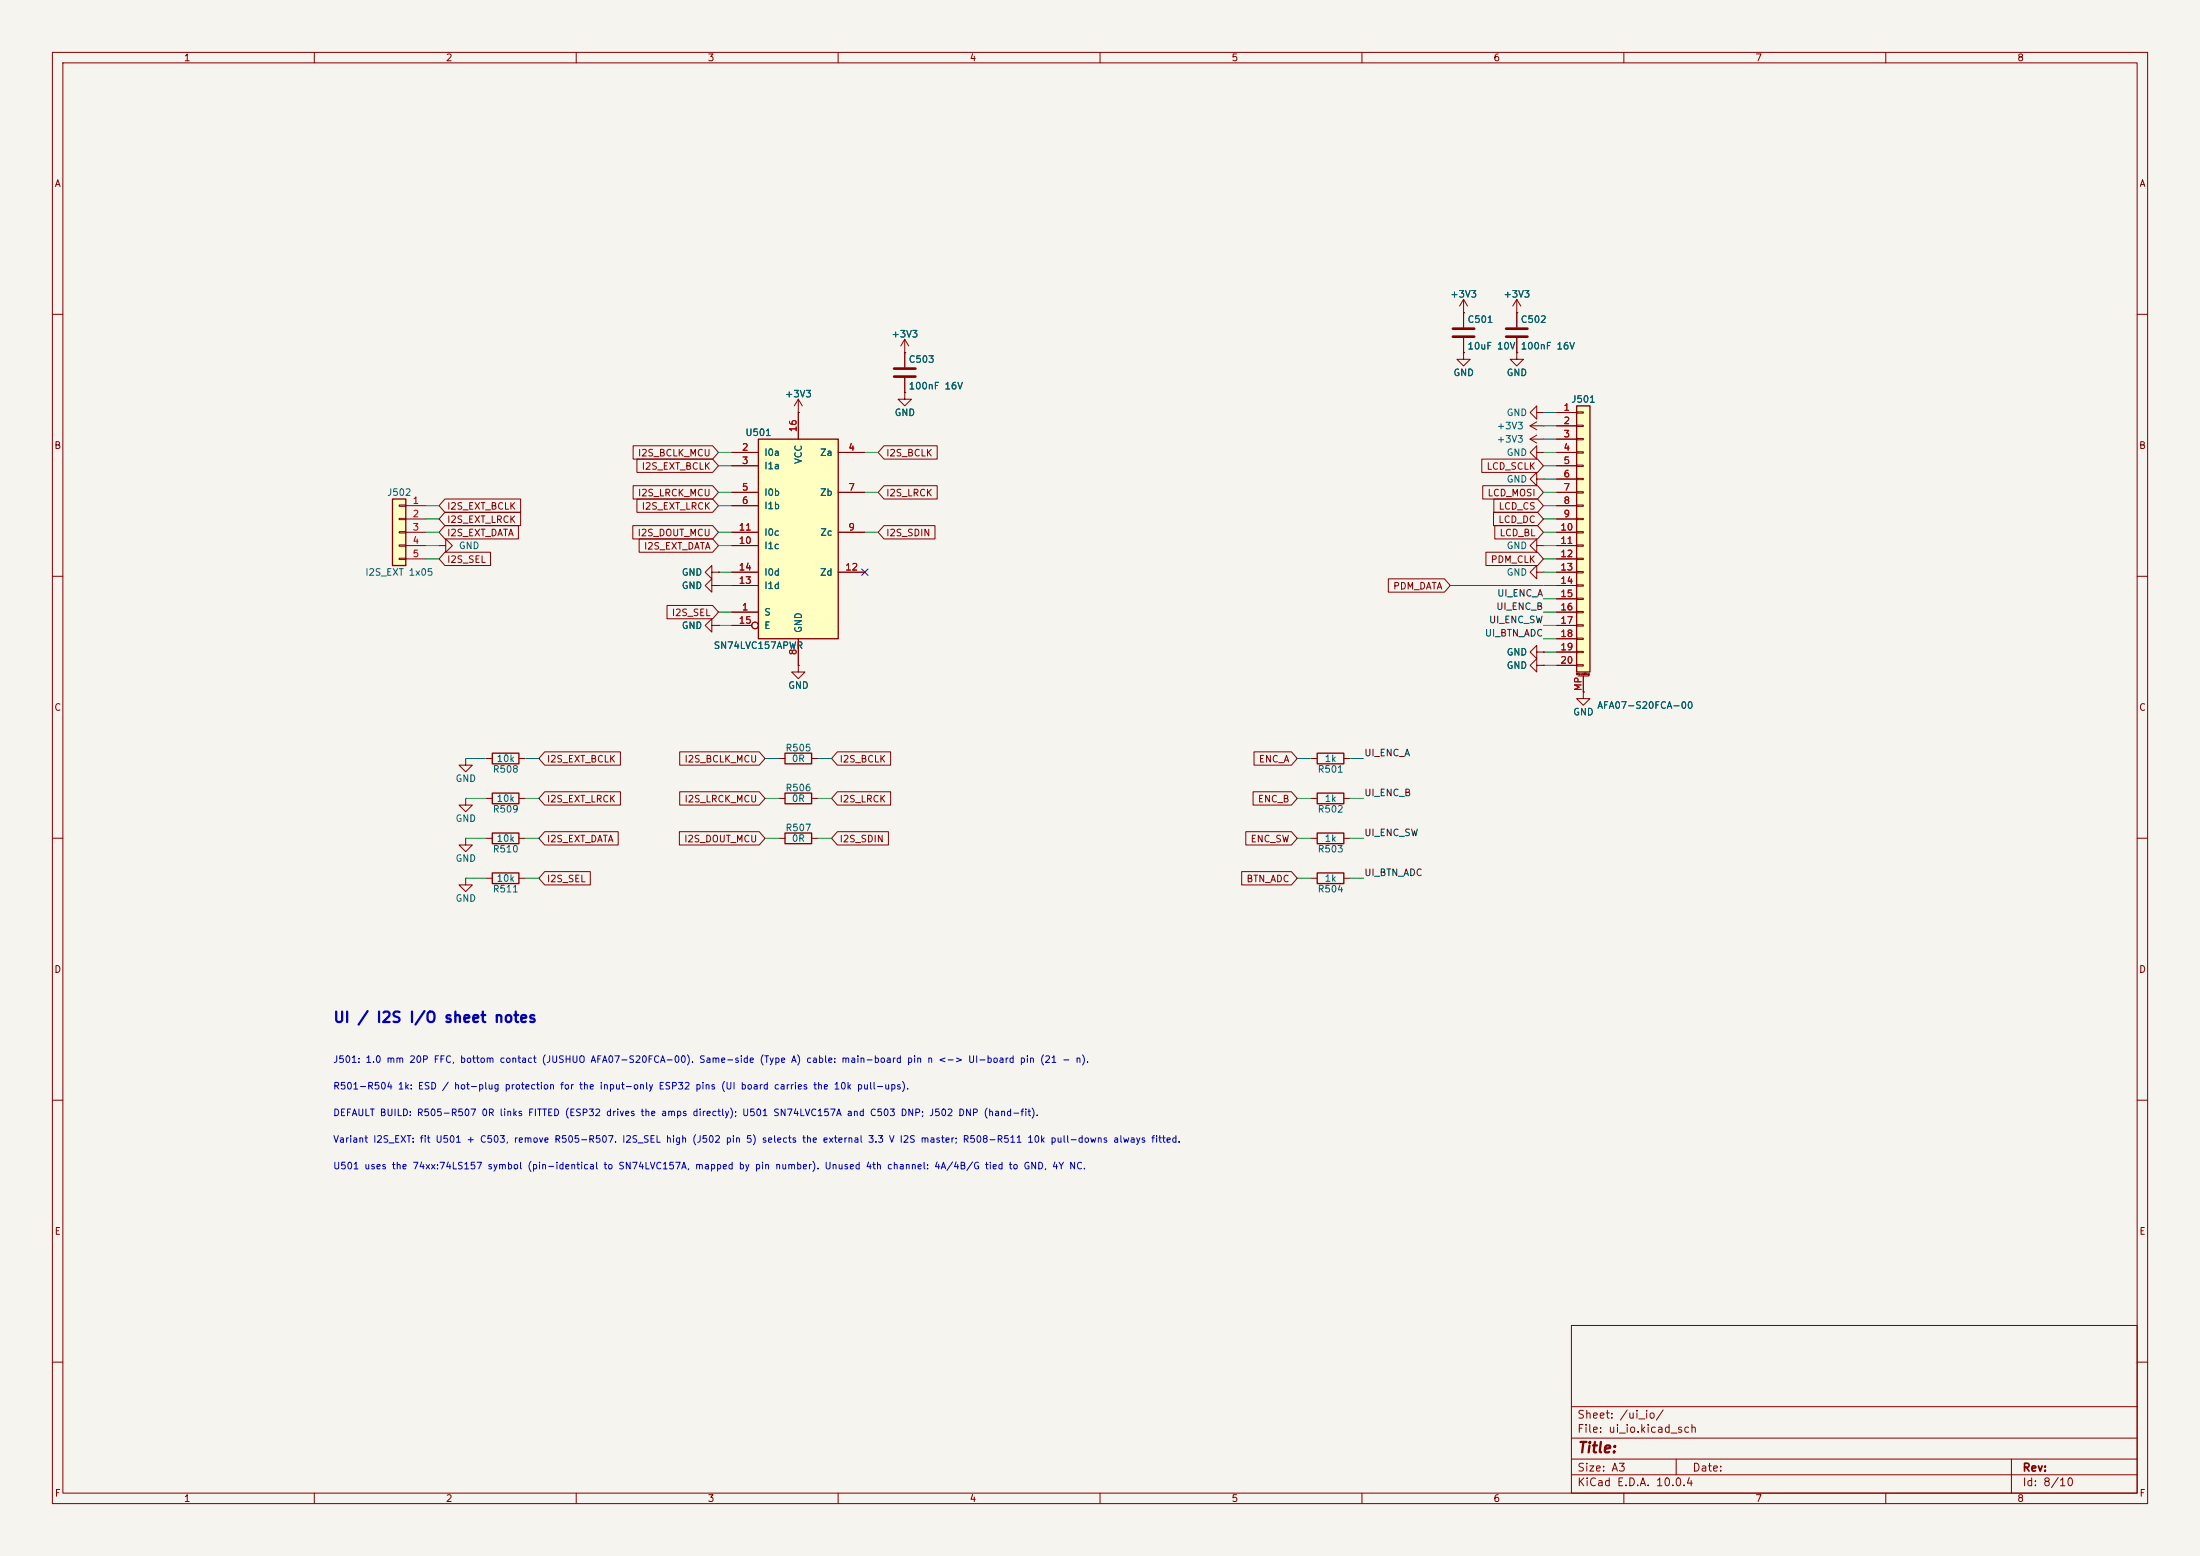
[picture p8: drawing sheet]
<svg xmlns="http://www.w3.org/2000/svg" width="420mm" height="297mm" viewBox="0 0 420 297" stroke-linecap="round" stroke-linejoin="round" font-family="sans-serif">
<path d="M0 0h420v297h-420z" fill="#f5f4ef" stroke="#f5f4ef" stroke-width=".19"/>
<g fill="none" stroke="#840000" stroke-width=".19">
<path d="M10 10h400v277h-400zM12 12h396v273h-396zM60 10v2M110 10v2M160 10v2M210 10v2M260 10v2M310 10v2M360 10v2M10 60h2M408 60h2M10 110h2"/>
<path d="M135.9 111.8v-1.3l-1.3 1.3 1.3 1.2v-1.2h1.3M135.9 109.2v-1.2l-1.3 1.2 1.3 1.3v-1.3h1.3M137.2 111.8h.1M137.2 109.2h.1M293.4 104.1v-1.2l-1.3 1.2 1.3 1.3v-1.3h1.2M293.4 109.2v-1.2l-1.3 1.2 1.3 1.3v-1.3h1.2M294.6 104.1h.1M294.6 109.2h.1M408 110h2M10 160h2M88.9 144.8v1.3h1.3l-1.3 1.2-1.3-1.2h1.3M88.9 144.8h.1"/>
<path d="M92.7 152.4h1.3M92.7 144.8h1.3M99.1 152.4h1.2M99.1 144.8h1.2M250.2 152.4h1.3M256.5 152.4h1.3M408 160h2M88.9 167.6v1.3h1.3l-1.3 1.3-1.3-1.3h1.3M88.9 167.6h.1M88.9 160v1.3h1.3l-1.3 1.3-1.3-1.3h1.3M88.9 160h.1M92.7 167.6h1.3"/>
<path d="M92.7 160h1.3M99.1 167.6h1.2M99.1 160h1.2M10 210h2M408 210h2M300 253h108v32h-108zM10 260h2M300 278.5h108M300 274.5h108M300 268.5h108M320 278.5v3M384 278.5v6.5"/>
<path d="M408 260h2M60 285v2M110 285v2M160 285v2M210 285v2M260 285v2M300 281.5h108M310 285v2M360 285v2"/>
</g>
<path d="M94 151.4h5.1v2h-5.1zM94 159h5.1v2h-5.1zM94 143.8h5.1v2h-5.1zM251.5 151.4h5v2h-5zM94 166.6h5.1v2.1h-5.1z" fill="none" stroke="#840000" stroke-width=".25"/>
<path d="M301 77.5h2.5v50.8h-2.5z" fill="#ffffc2"/>
<path d="M301 77.5h2.5v50.8h-2.5z" fill="none" stroke="#840000" stroke-width=".25"/>
<g fill="none" stroke="#840000" stroke-width=".19">
<path d="M297.2 78.7h3.8M301 78.6h1.3v.3h-1.3zM297.2 81.3h3.8M297.2 83.8h3.8M297.2 86.4h3.8M297.2 88.9h3.8M297.2 91.4h3.8M297.2 94h3.8M297.2 96.5h3.8M297.2 99.1h3.8M301 81.2h1.3v.2h-1.3zM301 83.7h1.3v.2h-1.3z"/>
<path d="M301 86.2h1.3v.3h-1.3zM301 88.8h1.3v.2h-1.3zM301 91.3h1.3v.3h-1.3zM301 93.9h1.3v.2h-1.3zM301 96.4h1.3v.2h-1.3zM301 98.9h1.3v.3h-1.3zM135.9 119.4v-1.3l-1.3 1.3 1.3 1.3v-1.3h1.3M137.2 119.4h.1M297.2 101.6h3.8M297.2 104.1h3.8M297.2 106.7h3.8M297.2 109.2h3.8"/>
<path d="M297.2 111.8h3.8M297.2 114.3h3.8M297.2 116.8h3.8M297.2 119.4h3.8M301 101.5h1.3v.2h-1.3zM301 104h1.3v.3h-1.3zM301 106.6h1.3v.2h-1.3zM301 109.1h1.3v.2h-1.3zM301 111.6h1.3v.3h-1.3zM301 114.2h1.3v.2h-1.3zM301 116.7h1.3v.3h-1.3zM301 119.3h1.3v.2h-1.3z"/>
<path d="M297.2 121.9h3.8M297.2 124.5h3.8M297.2 127h3.8M301 121.8h1.3v.2h-1.3zM301 124.3h1.3v.3h-1.3zM301 126.9h1.3v.2h-1.3zM301.2 129h2.1M302.3 132.1v1.3h1.2l-1.2 1.2-1.3-1.2h1.3M302.3 132.1h.1M302.3 129v3.1"/>
</g>
<path d="M74.9 95.3h2.6v12.7h-2.6z" fill="#ffffc2"/>
<path d="M74.9 95.3h2.6v12.7h-2.6z" fill="none" stroke="#840000" stroke-width=".25"/>
<g fill="none" stroke="#840000" stroke-width=".19">
<path d="M152.4 78.7h.1M152.4 76.2l-.8 1.3M152.4 76.2l.8 1.3M152.4 76.2v2.5M76.2 96.4h1.3v.2h-1.3zM76.2 98.9h1.3v.3h-1.3zM77.5 96.5h3.8M77.5 99.1h3.8M76.2 101.5h1.3v.2h-1.3zM76.2 104h1.3v.3h-1.3zM76.2 106.6h1.3v.2h-1.3zM77.5 101.6h3.8"/>
<path d="M77.5 104.1h3.8M77.5 106.7h3.8M83.8 104.1h1.3v-1.2l1.3 1.2-1.3 1.3v-1.3M83.8 104.1h.1"/>
</g>
<path d="M144.8 83.8h15.2v38.1h-15.2z" fill="#ffffc2"/>
<path d="M144.8 83.8h15.2v38.1h-15.2zM149.9 159h5v2h-5zM149.9 151.4h5v2h-5zM149.9 143.8h5v2h-5zM251.5 159h5v2h-5zM251.5 143.8h5v2h-5zM251.5 166.6h5v2.1h-5z" fill="none" stroke="#840000" stroke-width=".25"/>
<g fill="none" stroke="#840000" stroke-width=".19">
<path d="M279.4 59.7h.1M279.4 57.2l-.8 1.2M279.4 57.2l.8 1.2M279.4 57.2v5.3M289.6 59.7h.1M289.6 57.2v5.3M289.6 57.2l-.8 1.2M289.6 57.2l.7 1.2M152.4 78.7h.1M152.4 78.7v5.1M172.7 74.9v1.3h1.3l-1.3 1.3-1.3-1.3h1.3M172.7 74.9h.1"/>
<path d="M172.7 67.3h.1M172.7 64.8l-.7 1.2M172.7 64.8l.8 1.2M172.7 64.8v5.3M172.7 72.1v2.8M279.4 67.3v1.3h1.3l-1.3 1.3-1.3-1.3h1.3M279.4 67.3h.1M279.4 64.5v2.8M289.6 67.3v1.3h1.2l-1.2 1.3-1.3-1.3h1.3M289.6 67.3h.1M289.6 64.5v2.8M293.4 78.7v-1.2l-1.3 1.2 1.3 1.3v-1.3h1.2"/>
<path d="M294.6 78.7h.1M297.2 78.7h3.8M84.9 97.8h14.5v2.5h-14.5l-1.1-1.2zM84.9 95.2h14.5v2.6h-14.5l-1.1-1.3zM120.9 85.1h15.1l1.2 1.3-1.2 1.2h-15.1zM120.9 92.7h15.1l1.2 1.3-1.2 1.3h-15.1zM121.6 95.2h14.4l1.2 1.3-1.2 1.3h-14.4zM121.6 87.6h14.4l1.2 1.3-1.2 1.3h-14.4zM139.7 86.4h5.1M139.7 88.9h5.1M139.7 94h5.1M139.7 96.5h5.1"/>
<path d="M160 86.4h5.1M160 94h5.1M168.8 85.1h10.1v2.5h-10.1l-1.2-1.2zM168.8 92.7h10.1v2.6h-10.1l-1.2-1.3zM282.9 87.6h10.6l1.1 1.3-1.1 1.3h-10.6zM283.1 92.7h10.4l1.1 1.3-1.1 1.3h-10.4zM285.1 97.8h8.4l1.1 1.3-1.1 1.2h-8.4zM285.2 95.2h8.3l1.1 1.3-1.1 1.3h-8.3zM292.1 81.3l1.3 .7M292.1 81.3h2.5M292.1 83.8l1.3 .8M292.1 83.8h2.5"/>
<path d="M293.4 91.4v-1.2l-1.3 1.2 1.3 1.3v-1.3h1.2M293.4 86.4v-1.3l-1.3 1.3 1.3 1.2v-1.2h1.2M293.4 80.5l-1.3 .8M293.4 83.1l-1.3 .7M294.6 81.3h.1M294.6 83.8h.1M294.6 91.4h.1M294.6 86.4h.1M297.2 86.4h3.8M297.2 88.9h3.8M297.2 94h3.8M297.2 96.5h3.8"/>
<path d="M297.2 81.3h3.8M297.2 83.8h3.8M297.2 91.4h3.8M297.2 99.1h3.8M84.9 105.4h8.7v2.6h-8.7l-1.1-1.3zM84.9 100.3h14.1v2.6h-14.1l-1.1-1.3zM120.8 100.3h15.2l1.2 1.3-1.2 1.3h-15.2zM122 102.9h14l1.2 1.2-1.2 1.3h-14zM127.3 115.6h8.7l1.2 1.2-1.2 1.3h-8.7zM137.2 119.4h.1M137.2 109.2h.1M137.2 111.8h.1"/>
<path d="M139.7 116.8h5.1M139.7 101.6h5.1M139.7 104.1h5.1M139.7 109.2h5.1M139.7 111.8h5.1M139.7 119.4h3.8M160 101.6h5.1M160 109.2h5.1M168.8 100.3h9.7v2.6h-9.7l-1.2-1.3zM265 110.5h10.7l1.2 1.3-1.2 1.2h-10.7zM283.7 105.4h9.8l1.1 1.3-1.1 1.3h-9.8zM285.4 100.3h8.1l1.1 1.3-1.1 1.3h-8.1z"/>
<path d="M297.2 116.8h3.8M297.2 101.6h3.8M297.2 104.1h3.8M297.2 109.2h3.8M297.2 111.8h3.8M297.2 119.4h3.8M297.2 106.7h3.8M297.2 114.3h3.8M152.4 127v1.3h1.3l-1.3 1.2-1.3-1.2h1.3M152.4 127h.1M152.4 121.9v5.1M293.4 124.5v-1.3l-1.3 1.3 1.3 1.2v-1.2h1.2"/>
<path d="M293.4 127v-1.3l-1.3 1.3 1.3 1.3v-1.3h1.2M294.6 124.5h.1M294.6 127h.1M297.2 121.9h3.8M297.2 124.5h3.8M297.2 127h3.8M302.3 132.1h.1M302.3 129v3.1M88.9 152.4v1.3h1.3l-1.3 1.2-1.3-1.2h1.3M88.9 152.4h.1M104 158.7h14v2.6h-14l-1.1-1.3zM104 151.1h14.4v2.6h-14.4l-1.1-1.3z"/>
<path d="M104 143.5h14.4v2.6h-14.4l-1.1-1.3zM129.7 158.7h15.2l1.1 1.3-1.1 1.3h-15.2zM129.8 143.5h15.1l1.1 1.3-1.1 1.3h-15.1zM129.8 151.1h15.1l1.1 1.3-1.1 1.3h-15.1zM148.6 152.4h1.3M148.6 144.8h1.3M154.9 152.4h1.3M154.9 144.8h1.3M159.9 143.5h10.1v2.6h-10.1l-1.2-1.3zM159.9 151.1h10.1v2.6h-10.1l-1.2-1.3zM159.9 158.7h9.7v2.6h-9.7l-1.2-1.3zM237.8 158.7h8.7l1.1 1.3-1.1 1.3h-8.7z"/>
<path d="M239.2 151.1h7.3l1.1 1.3-1.1 1.3h-7.3zM239.4 143.5h7.1l1.1 1.3-1.1 1.3h-7.1zM250.2 144.8h1.3M256.5 144.8h1.3M104 166.4h8.7v2.5h-8.7l-1.1-1.3zM148.6 160h1.3M154.9 160h1.3M237 166.4h9.5l1.1 1.2-1.1 1.3h-9.5zM250.2 160h1.3M250.2 167.6h1.3M256.5 160h1.3M256.5 167.6h1.3"/>
<circle cx="144.1" cy="119.4" r=".63"/>
</g>
<path d="M170.7 70.4h4.1M170.7 71.9h4.1M277.4 62.7h4M277.4 64.3h4M287.5 62.7h4.1M287.5 64.3h4.1" fill="none" stroke="#840000" stroke-width=".51"/>
<g fill="none" stroke="#009600" stroke-width=".19">
<path d="M294.6 78.7h2.6M81.3 96.5h2.5M81.3 99.1h2.5M137.2 86.4h2.5M137.2 94h2.5M137.2 88.9h2.5M137.2 96.5h2.5M165.1 86.4h2.5M165.1 94h2.5M294.6 86.4h2.6M294.6 94h2.6M294.6 88.9h2.6"/>
<path d="M294.6 83.8h2.6M294.6 81.3h2.6M294.6 96.5h2.6M294.6 99.1h2.6M294.6 91.4h2.6M81.3 106.7h2.5M81.3 101.6h2.5M81.3 104.1h2.5M137.2 101.6h2.5M137.2 104.1h2.5M137.2 119.4h2.5M137.2 116.8h2.5"/>
<path d="M137.2 111.8h2.5M137.2 109.2h2.5M165.1 101.6h2.5M276.9 111.8h20.3M294.6 106.7h2.6M294.6 101.6h2.6M294.6 104.1h2.6M294.6 119.4h2.6M294.6 116.8h2.6M294.6 114.3h2.6M294.6 109.2h2.6M294.6 127h2.6"/>
<path d="M294.6 124.5h2.6M294.6 121.9h2.6M88.9 152.4h3.8M88.9 144.8h3.8M100.3 152.4h2.6M100.3 144.8h2.6M146 152.4h2.6M146 144.8h2.6M156.2 152.4h2.5M156.2 144.8h2.5M247.6 152.4h2.6M247.6 144.8h2.6"/>
<path d="M257.8 152.4h2.5M257.8 144.8h2.5M88.9 167.6h3.8M88.9 160h3.8M100.3 167.6h2.6M100.3 160h2.6M146 160h2.6M156.2 160h2.5M247.6 167.6h2.6M247.6 160h2.6M257.8 167.6h2.5M257.8 160h2.5"/>
</g>
<path d="M164.5 108.6l1.2 1.2M165.7 108.6l-1.2 1.2" fill="none" stroke="#000084" stroke-width=".19"/>
<text font-size="2" fill="#0000c2" x="63.5" y="195.7">UI / I2S I/O sheet notes</text>
<text font-size="2" fill="#840000" x="301" y="277.8">Title:</text>
<g font-size="1.5" fill="#840000">
<text x="301" y="273.8">File: ui_io.kicad_sch</text>
<text x="301" y="271.1">Sheet: /ui_io/</text>
<text x="301" y="281.2">Size: A3</text>
<text x="323" y="281.2">Date:</text>
<text x="386" y="281.2">Rev:</text>
<text x="301" y="284">KiCad E.D.A. 10.0.4</text>
<text x="386" y="284">Id: 8/10</text>
</g>
<g font-size="1.3" fill="#840000">
<text x="35" y="12">1</text>
<text x="85" y="12">2</text>
<text x="135" y="12">3</text>
<text x="185" y="12">4</text>
<text x="235" y="12">5</text>
<text x="285" y="12">6</text>
<text x="335" y="12">7</text>
<text x="385" y="12">8</text>
<text x="10.3" y="36">A</text>
<text x="408.3" y="36">A</text>
<text x="10.3" y="86">B</text>
<text x="121.7" y="87.4">I2S_BCLK_MCU</text>
<text x="122.4" y="90">I2S_EXT_BCLK</text>
<text x="169.1" y="87.4">I2S_BCLK</text>
<text x="283.7" y="90">LCD_SCLK</text>
<text x="408.2" y="86">B</text>
<text x="121.7" y="95">I2S_LRCK_MCU</text>
<text x="169.1" y="95">I2S_LRCK</text>
<text x="283.9" y="95">LCD_MOSI</text>
<text x="85.2" y="100.1">I2S_EXT_LRCK</text>
<text x="85.2" y="97.6">I2S_EXT_BCLK</text>
<text x="122.4" y="97.6">I2S_EXT_LRCK</text>
<text x="285.9" y="100.1">LCD_DC</text>
<text x="286" y="97.6">LCD_CS</text>
<text x="85.2" y="107.7">I2S_SEL</text>
<text x="85.2" y="102.7">I2S_EXT_DATA</text>
<text x="121.6" y="102.7">I2S_DOUT_MCU</text>
<text x="122.8" y="105.2">I2S_EXT_DATA</text>
<text x="169.1" y="102.7">I2S_SDIN</text>
<text x="284.5" y="107.7">PDM_CLK</text>
<text x="286.2" y="102.7">LCD_BL</text>
<text x="265.9" y="112.8">PDM_DATA</text>
<text x="128.2" y="117.9">I2S_SEL</text>
<text x="10.3" y="136">C</text>
<text x="408.2" y="136">C</text>
<text x="104.3" y="145.8">I2S_EXT_BCLK</text>
<text x="130.6" y="145.8">I2S_BCLK_MCU</text>
<text x="160.2" y="145.8">I2S_BCLK</text>
<text x="240.2" y="145.8">ENC_A</text>
<text x="104.3" y="153.5">I2S_EXT_LRCK</text>
<text x="130.6" y="153.5">I2S_LRCK_MCU</text>
<text x="160.2" y="153.5">I2S_LRCK</text>
<text x="240" y="153.5">ENC_B</text>
<text x="104.3" y="161.1">I2S_EXT_DATA</text>
<text x="130.5" y="161.1">I2S_DOUT_MCU</text>
<text x="160.2" y="161.1">I2S_SDIN</text>
<text x="238.6" y="161.1">ENC_SW</text>
<text x="104.3" y="168.7">I2S_SEL</text>
<text x="237.9" y="168.7">BTN_ADC</text>
<text x="10.3" y="186">D</text>
<text x="408.2" y="186">D</text>
<text x="10.3" y="236">E</text>
<text x="408.3" y="236">E</text>
<text x="10.3" y="286">F</text>
<text x="35" y="287">1</text>
<text x="85" y="287">2</text>
<text x="135" y="287">3</text>
<text x="185" y="287">4</text>
<text x="235" y="287">5</text>
<text x="285" y="287">6</text>
<text x="335" y="287">7</text>
<text x="385" y="287">8</text>
<text x="408.3" y="286">F</text>
</g>
<g font-size="1.3" fill="#006464">
<text x="276.8" y="57.1">+3V3</text>
<text x="286.9" y="57.1">+3V3</text>
<text x="170.1" y="64.7">+3V3</text>
<text x="280" y="61.9">C501</text>
<text x="290.2" y="61.9">C502</text>
<text x="173.4" y="69.6">C503</text>
<text x="280" y="67">10uF 10V</text>
<text x="290.2" y="67">100nF 16V</text>
<text x="149.8" y="76.2">+3V3</text>
<text x="173.4" y="74.6">100nF 16V</text>
<text x="277.4" y="72.1">GND</text>
<text x="287.5" y="72.1">GND</text>
<text x="299.9" y="77.2">J501</text>
<text x="142.2" y="83.5">U501</text>
<text x="170.7" y="79.7">GND</text>
<text x="285.6" y="82.3">+3V3</text>
<text x="287.5" y="79.7">GND</text>
<text x="145.8" y="87.3">I0a</text>
<text x="145.8" y="89.9">I1a</text>
<text x="153.4" y="88.7" transform="rotate(-90 153.4 88.7)">VCC</text>
<text x="156.4" y="87.3">Za</text>
<text x="285.6" y="84.8">+3V3</text>
<text x="287.5" y="87.3">GND</text>
<text x="73.8" y="95">J502</text>
<text x="145.8" y="95">I0b</text>
<text x="156.4" y="95">Zb</text>
<text x="287.5" y="92.4">GND</text>
<text x="145.8" y="97.5">I1b</text>
<text x="87.5" y="105.1">GND</text>
<text x="145.8" y="105.1">I1c</text>
<text x="145.8" y="102.6">I0c</text>
<text x="156.5" y="102.6">Zc</text>
<text x="287.5" y="105.1">GND</text>
<text x="69.6" y="110.2">I2S_EXT 1x05</text>
<text x="130" y="112.7">GND</text>
<text x="130" y="110.2">GND</text>
<text x="145.8" y="112.7">I1d</text>
<text x="145.8" y="110.2">I0d</text>
<text x="156.4" y="110.2">Zd</text>
<text x="287.5" y="110.2">GND</text>
<text x="145.8" y="117.8">S</text>
<text x="130" y="120.4">GND</text>
<text x="136.2" y="124.2">SN74LVC157APWR</text>
<text x="145.8" y="120.4">E</text>
<text x="153.4" y="120.9" transform="rotate(-90 153.4 120.9)">GND</text>
<text x="287.5" y="125.4">GND</text>
<text x="150.4" y="131.8">GND</text>
<text x="287.5" y="128">GND</text>
<text x="300.2" y="136.9">GND</text>
<text x="304.8" y="135.6">AFA07-S20FCA-00</text>
<text x="149.8" y="143.7">R505</text>
<text x="86.9" y="149.6">GND</text>
<text x="94" y="147.8">R508</text>
<text x="94.7" y="145.8">10k</text>
<text x="151.1" y="145.8">0R</text>
<text x="251.4" y="147.8">R501</text>
<text x="252.8" y="145.8">1k</text>
<text x="94" y="155.4">R509</text>
<text x="94.7" y="153.4">10k</text>
<text x="149.8" y="151.3">R506</text>
<text x="151.1" y="153.4">0R</text>
<text x="251.4" y="155.4">R502</text>
<text x="252.8" y="153.4">1k</text>
<text x="86.9" y="157.2">GND</text>
<text x="94.7" y="161">10k</text>
<text x="149.8" y="159">R507</text>
<text x="151.1" y="161">0R</text>
<text x="252.8" y="161">1k</text>
<text x="86.9" y="164.8">GND</text>
<text x="94" y="163">R510</text>
<text x="251.4" y="163">R503</text>
<text x="86.9" y="172.4">GND</text>
<text x="94" y="170.6">R511</text>
<text x="94.7" y="168.6">10k</text>
<text x="251.4" y="170.6">R504</text>
<text x="252.8" y="168.6">1k</text>
</g>
<g font-size="1.3" fill="#a90000">
<text x="152.4" y="82.6" transform="rotate(-90 152.4 82.6)">16</text>
<text x="298.4" y="78.7">1</text>
<text x="298.4" y="81.3">2</text>
<text x="298.4" y="83.8">3</text>
<text x="141.5" y="86.3">2</text>
<text x="141.5" y="88.9">3</text>
<text x="161.9" y="86.3">4</text>
<text x="298.4" y="86.3">4</text>
<text x="298.4" y="88.9">5</text>
<text x="141.5" y="94">5</text>
<text x="161.9" y="94">7</text>
<text x="298.4" y="91.4">6</text>
<text x="298.4" y="94">7</text>
<text x="78.7" y="96.5">1</text>
<text x="78.7" y="99">2</text>
<text x="78.7" y="101.6">3</text>
<text x="140.9" y="101.6">11</text>
<text x="141.5" y="96.5">6</text>
<text x="161.9" y="101.6">9</text>
<text x="297.8" y="101.6">10</text>
<text x="298.4" y="96.5">8</text>
<text x="298.4" y="99">9</text>
<text x="78.7" y="104.1">4</text>
<text x="78.7" y="106.7">5</text>
<text x="140.9" y="104.1">10</text>
<text x="297.8" y="104.1">11</text>
<text x="297.8" y="106.7">12</text>
<text x="140.9" y="111.7">13</text>
<text x="140.9" y="109.2">14</text>
<text x="161.2" y="109.2">12</text>
<text x="297.8" y="109.2">13</text>
<text x="297.8" y="111.7">14</text>
<text x="140.9" y="119.4">15</text>
<text x="141.5" y="116.8">1</text>
<text x="297.8" y="114.3">15</text>
<text x="297.8" y="116.8">16</text>
<text x="297.8" y="119.4">17</text>
<text x="152.4" y="125.2" transform="rotate(-90 152.4 125.2)">8</text>
<text x="297.8" y="121.9">18</text>
<text x="297.8" y="124.4">19</text>
<text x="297.8" y="127">20</text>
<text x="302.2" y="132" transform="rotate(-90 302.2 132)">MP</text>
</g>
<g font-size="1.3" fill="#0f0f0f">
<text x="284.2" y="119.3">UI_ENC_SW</text>
<text x="285.5" y="116.7">UI_ENC_B</text>
<text x="285.7" y="114.2">UI_ENC_A</text>
<text x="283.4" y="121.8">UI_BTN_ADC</text>
<text x="260.3" y="144.7">UI_ENC_A</text>
<text x="260.3" y="152.3">UI_ENC_B</text>
<text x="260.3" y="159.9">UI_ENC_SW</text>
<text x="260.3" y="167.5">UI_BTN_ADC</text>
</g>
<g font-size="1.3" fill="#0000c2">
<text x="63.5" y="203.2">J501: 1.0 mm 20P FFC, bottom contact (JUSHUO AFA07-S20FCA-00). Same-side (Type A) cable: main-board pin n &lt;-&gt; UI-board pin (21 - n).</text>
<text x="63.5" y="208.3">R501-R504 1k: ESD / hot-plug protection for the input-only ESP32 pins (UI board carries the 10k pull-ups).</text>
<text x="63.5" y="213.3">DEFAULT BUILD: R505-R507 0R links FITTED (ESP32 drives the amps directly); U501 SN74LVC157A and C503 DNP; J502 DNP (hand-fit).</text>
<text x="63.5" y="218.4">Variant I2S_EXT: fit U501 + C503, remove R505-R507. I2S_SEL high (J502 pin 5) selects the external 3.3 V I2S master; R508-R511 10k pull-downs always fitted.</text>
<text x="63.5" y="223.5">U501 uses the 74xx:74LS157 symbol (pin-identical to SN74LVC157A, mapped by pin number). Unused 4th channel: 4A/4B/G tied to GND, 4Y NC.</text>
</g>
<text font-size=".4" fill="#840000" x="300.9" y="128.9">Mounting</text>
</svg>
